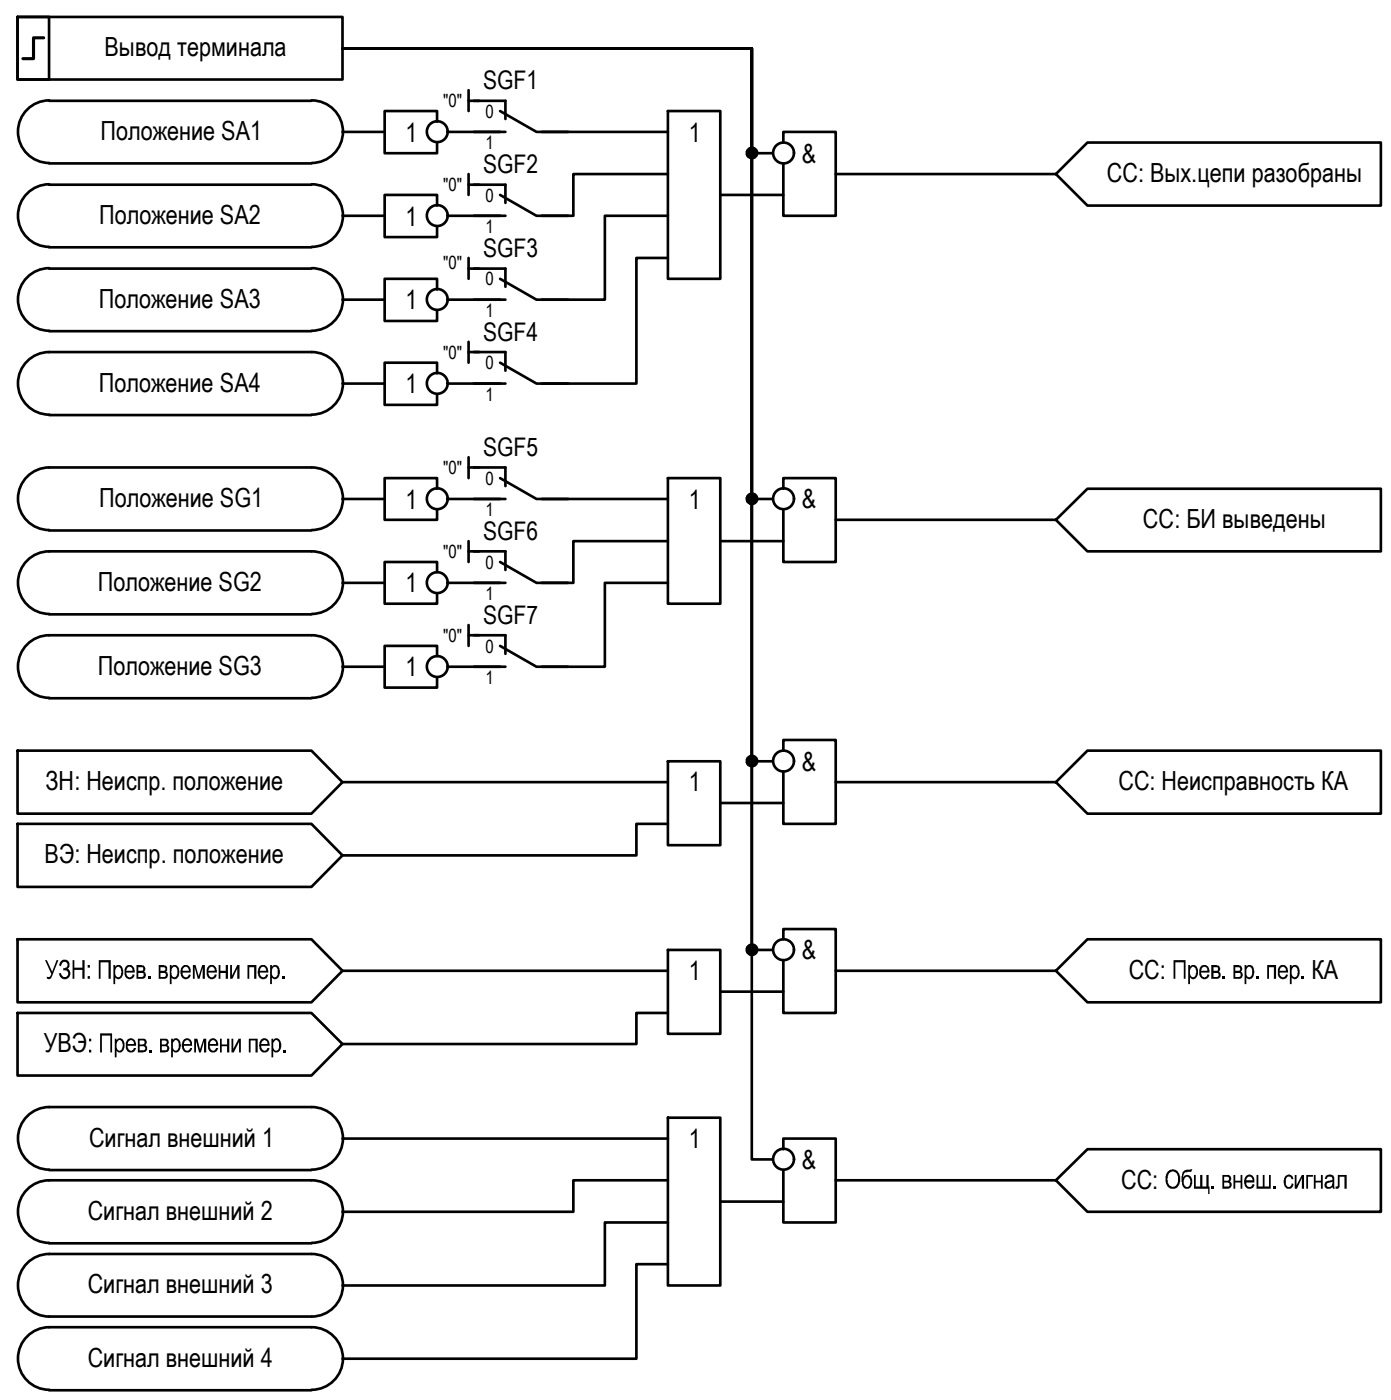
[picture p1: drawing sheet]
<svg xmlns="http://www.w3.org/2000/svg" width="133mm" height="134mm" viewBox="0 0 133 134" stroke-linecap="round" stroke-linejoin="round" font-family="sans-serif">
<!-- layer: 0 -->
<g fill="none" stroke="#000" stroke-width=".25">
<path d="M1.7 1.6h3v6h-3zM1.7 1.6h31v6h-31zM32.7 4.6h39v10h2M32.7 4.6h39v43h2M32.7 4.6h39v68h2M32.7 4.6h39v86h2M32.7 4.6h39v106h2M32.7 12.6h4M41.7 11.6v-1h-5v4h5v-1M41.7 19.6v-1h-5v4h5v-1M42.7 12.6h5M44.7 8.6v2"/>
<path d="M44.7 16.6v2M44.7 9.6h1M44.7 17.6h1M51.7 12.6h12M63.7 10.6h5v16h-5zM63.7 16.6h-9v4h-3M68.7 18.6h6M74.7 13.6v-1h5v8h-5v-5M79.7 16.6h21M32.7 20.6h4M32.7 28.6h4M32.7 36.6h4"/>
<path d="M41.7 27.6v-1h-5v4h5v-1M41.7 35.6v-1h-5v4h5v-1M42.7 20.6h5M42.7 28.6h5M42.7 36.6h5M44.7 24.6v2M44.7 32.6v2M44.7 25.6h1M44.7 33.6h1M63.7 20.6h-6v8h-6M63.7 24.6h-3v12h-9M32.7 47.6h4"/>
<path d="M32.7 55.6h4M41.7 46.6v-1h-5v4h5v-1M41.7 54.6v-1h-5v4h5v-1M42.7 47.6h5M42.7 55.6h5M44.7 43.6v2M44.7 51.6v2M44.7 59.6v2M44.7 44.6h1M44.7 52.6h1M51.7 47.6h12M63.7 45.6h5v12h-5z"/>
<path d="M63.7 51.6h-9v4h-3M63.7 55.6h-6v8h-6M68.7 51.6h6M74.7 46.6v-1h5v8h-5v-5M79.7 49.6h21M32.7 63.6h4M32.7 74.6h31M41.7 62.6v-1h-5v4h5v-1M42.7 63.6h5M44.7 60.6h1M63.7 72.6h5v8h-5zM63.7 78.6h-3v3h-28"/>
<path d="M68.7 76.6h6M74.7 71.6v-1h5v8h-5v-5M79.7 74.6h21M32.7 92.6h31M63.7 90.6h5v8h-5zM63.7 96.6h-3v3h-28M68.7 94.6h6M74.7 89.6v-1h5v8h-5v-5M79.7 92.6h21M32.7 108.6h31M63.7 106.6h5v16h-5zM63.7 112.6h-9v3h-22"/>
<path d="M63.7 116.6h-6v6h-25M68.7 114.6h6M74.7 109.6v-1h5v8h-5v-5M79.7 112.6h21M63.7 120.6h-3v9h-28"/>
<circle cx="41.7" cy="12.6" r=".99"/>
<circle cx="71.7" cy="14.6" r=".49"/>
<circle cx="74.7" cy="14.6" r=".99"/>
<circle cx="41.7" cy="36.6" r=".99"/>
<circle cx="41.7" cy="28.6" r=".99"/>
<circle cx="41.7" cy="20.6" r=".99"/>
<circle cx="41.7" cy="55.6" r=".99"/>
<circle cx="41.7" cy="47.6" r=".99"/>
<circle cx="71.7" cy="47.6" r=".49"/>
<circle cx="74.7" cy="47.6" r=".99"/>
<circle cx="41.7" cy="63.6" r=".99"/>
<circle cx="71.7" cy="72.6" r=".49"/>
<circle cx="74.7" cy="72.6" r=".99"/>
<circle cx="71.7" cy="90.6" r=".49"/>
<circle cx="74.7" cy="90.6" r=".99"/>
<circle cx="74.7" cy="110.6" r=".99"/>
</g>
<g fill="none" stroke="#000" stroke-width=".25">
<path d="M45.2 9.6h3v1.8M45.2 17.6h3v1.8M45.2 12.6h3M47.7 10.6l3.5 2h3M47.7 18.6l3.5 2h3M45.2 25.6h3v1.8M45.2 33.6h3v1.8M45.2 20.6h3M45.2 28.6h3M45.2 36.6h3M47.7 26.6l3.5 2h3M47.7 34.6l3.5 2h3"/>
<path d="M45.2 44.6h3v1.8M45.2 52.6h3v1.8M45.2 47.6h3M45.2 55.6h3M47.7 45.6l3.5 2h3M47.7 53.6l3.5 2h3M45.2 60.6h3v1.8M45.2 63.6h3M47.7 61.6l3.5 2h3"/>
</g>
<!-- layer: TEXT -->
<g fill="none" stroke="#000" stroke-width=".25">
<path d="M4.7 9.6h25M4.7 15.6h25M4.7 17.6h25M4.7 9.6a2.98 2.98 0 0 0-3 3 2.98 2.98 0 0 0 3 2.9M4.7 17.6a2.98 2.98 0 0 0-3 3 2.98 2.98 0 0 0 3 2.9M29.7 9.6a2.98 2.98 0 0 1 3 3 2.98 2.98 0 0 1-3 2.9M29.7 17.6a2.98 2.98 0 0 1 3 3 2.98 2.98 0 0 1-3 2.9M100.7 16.6l3-3h28v6h-28zM4.7 23.6h25M4.7 25.6h25M4.7 31.6h25M4.7 33.6h25"/>
<path d="M4.7 39.6h25M4.7 25.6a2.98 2.98 0 0 0-3 3 2.98 2.98 0 0 0 3 2.9M4.7 33.6a2.98 2.98 0 0 0-3 3 2.98 2.98 0 0 0 3 2.9M29.7 25.6a2.98 2.98 0 0 1 3 3 2.98 2.98 0 0 1-3 2.9M29.7 33.6a2.98 2.98 0 0 1 3 3 2.98 2.98 0 0 1-3 2.9M4.7 44.6h25M4.7 50.6h25M4.7 52.6h25M4.7 58.6h25M4.7 44.6a2.98 2.98 0 0 0-3 3 2.98 2.98 0 0 0 3 3M4.7 52.6a2.98 2.98 0 0 0-3 3 2.98 2.98 0 0 0 3 3M29.7 44.6a2.98 2.98 0 0 1 3 3 2.98 2.98 0 0 1-3 3"/>
<path d="M29.7 52.6a2.98 2.98 0 0 1 3 3 2.98 2.98 0 0 1-3 3M100.7 49.6l3-3h28v6h-28zM1.7 71.6h28l3 3-3 3h-28zM1.7 78.6h28l3 3-3 3h-28zM4.7 60.6h25M4.7 66.6h25M4.7 60.6a2.98 2.98 0 0 0-3 3 2.98 2.98 0 0 0 3 3M29.7 60.6a2.98 2.98 0 0 1 3 3 2.98 2.98 0 0 1-3 3M100.7 74.6l3-3h28v6h-28zM1.7 96.6h28l3 3-3 3h-28zM1.7 89.6h28l3 3-3 3h-28zM100.7 92.6l3-3h28v6h-28z"/>
<path d="M4.7 105.6h25M4.7 111.6h25M4.7 112.6h25M4.7 118.6h25M4.7 119.6h25M4.7 105.6a2.98 2.98 0 0 0-3 3 2.98 2.98 0 0 0 3 3M4.7 112.6a2.98 2.98 0 0 0-3 3 2.98 2.98 0 0 0 3 2.9M4.7 119.6a2.98 2.98 0 0 0-3 3 2.98 2.98 0 0 0 3 3M29.7 105.6a2.98 2.98 0 0 1 3 3 2.98 2.98 0 0 1-3 3M29.7 112.6a2.98 2.98 0 0 1 3 3 2.98 2.98 0 0 1-3 2.9M29.7 119.6a2.98 2.98 0 0 1 3 3 2.98 2.98 0 0 1-3 3M100.7 112.6l3-3h28v6h-28z"/>
<path d="M4.7 125.6h25M4.7 126.6h25M4.7 132.6h25M4.7 126.6a2.98 2.98 0 0 0-3 3 2.98 2.98 0 0 0 3 3M29.7 126.6a2.98 2.98 0 0 1 3 3 2.98 2.98 0 0 1-3 3"/>
</g>
<g fill="#000">
<path d="M6.9 91.6h.2v.7h.8v-.7h.2v1.8h-.2v-.9h-.8v.9h-.2zM14.1 93.1h.2v.3h-.2zM18.4 92h.2l.3 1.1 .4-1.1h.2v1.4h-.2v-1.1l-.3 1.1h-.1l-.3-1.1v1.1h-.2zM18.5 99.1h.3l.3 1 .3-1h.3v1.3h-.2v-1.1l-.3 1.1h-.2l-.3-1.1v1.1h-.2zM20.8 92h.2v.6h.5v-.6h.2v1.4h-.2v-.6h-.5v.6h-.2zM21 99.1h.1v.5h.6v-.5h.2v1.3h-.2v-.6h-.6v.6h-.1zM21.9 92h.2v1.1l.5-1.1h.2v1.4h-.2v-1l-.4 1h-.3zM22.1 99.1h.1v.9l.6-.9h.2v1.3h-.2v-1l-.5 1h-.2zM23.6 92h.8v1.4h-.2v-1.1h-.4v1.1h-.2zM23.7 99.1h.9v1.3h-.2v-1.2h-.5v1.2h-.2zM111.9 91.6h1.2v1.8h-.2v-1.6h-.8v1.6h-.2zM14.2 100.1h.3v.3h-.3z"/>
<path d="M113.9 112.1h.1v1.1h.4v-1.1h.3v1.1h.3v-1.1h.3v1.8h-.1v-.5h-1.3zM119.8 112.1h.2v1.1h.4v-1.1h.2v1.1h.4v-1.1h.2v1.3h-1.4zM121.5 113.1h.2v.3h-.2zM122.5 112.2h.1a.44 .44 0 0 1 .4-.1 .44 .44 0 0 1 .3 .3l-.1 .1a.29 .29 0 0 0-.4-.3 .29 .29 0 0 0-.2 .5 .35 .35 0 0 0 0 .4 .35 .35 0 0 0 .4 .1l.2-.3h.1a.45 .45 0 0 1-.4 .5 .45 .45 0 0 1-.5-.5v-.3zM123.5 112.1h.1v.9l.5-.9h.3v1.3h-.3v-1l-.4 1h-.2zM124.6 112.1h.6v.1h-.5v1.2h-.1zM125.3 112.1h.2v.5h.5v-.5h.1v1.3h-.1v-.6h-.5v.6h-.2zM127.6 112.1h.8v1.3h-.2v-1.2h-.5v.7a.32 .32 0 0 1 0 .4 .32 .32 0 0 1-.3 .1v-.2l.2-.1z"/>
<path d="M10.8 92h.2v.2a.44 .44 0 0 1 .5-.1 .44 .44 0 0 1 .2 .5v.3a.4 .4 0 0 1-.2 .5 .4 .4 0 0 1-.5-.2v.7h-.2zM11.1 92.3l-.1 .3a.4 .4 0 0 0 0 .4 .4 .4 0 0 0 .4 .2l.1-.2 .1-.3a.44 .44 0 0 0-.4-.5z"/>
<path d="M12 92.2a.52 .52 0 0 1 .6-.1 .52 .52 0 0 1 .2 .6v.1h-.8a.35 .35 0 0 0 .2 .3 .35 .35 0 0 0 .4 0v-.2l.2 .1a.51 .51 0 0 1-.6 .4 .51 .51 0 0 1-.3-.7v-.3zM12.1 92.3l-.1 .3h.6a.31 .31 0 0 0-.1-.3 .31 .31 0 0 0-.4 0z"/>
<path d="M12.1 99.2a.51 .51 0 0 1 .6-.1 .51 .51 0 0 1 .3 .6h-.8a.33 .33 0 0 0 .1 .4 .33 .33 0 0 0 .4 0l.1-.1h.2a.51 .51 0 0 1-.7 .4 .51 .51 0 0 1-.3-.7zM12.3 99.3l-.1 .3h.6a.28 .28 0 0 0-.2-.4 .28 .28 0 0 0-.3 .1z"/>
<path d="M13 92h.4a.36 .36 0 0 1 .4 .2 .36 .36 0 0 1-.1 .5 .37 .37 0 0 1 .2 .4 .37 .37 0 0 1-.4 .3h-.5zM13.2 92.3v.3h.2a.18 .18 0 0 0 .3-.2 .18 .18 0 0 0-.3-.1zM13.2 92.8v.4h.2a.2 .2 0 0 0 .3-.2 .2 .2 0 0 0-.3-.2z"/>
<path d="M13.1 99.1h.5a.36 .36 0 0 1 .4 .2 .36 .36 0 0 1-.1 .4 .38 .38 0 0 1 .1 .4 .38 .38 0 0 1-.3 .3h-.6zM13.3 99.2v.4h.2a.2 .2 0 0 0 .3-.2 .2 .2 0 0 0-.3-.2zM13.3 99.8v.4h.3a.21 .21 0 0 0 .3-.2 .21 .21 0 0 0-.3-.2z"/>
<path d="M17.3 92.2h.1a.48 .48 0 0 1 .6-.1 .48 .48 0 0 1 .2 .6l-.8 .1a.31 .31 0 0 0 .2 .4 .31 .31 0 0 0 .4-.3l.2 .1-.1 .1a.51 .51 0 0 1-.6 .2 .51 .51 0 0 1-.3-.6zM17.5 92.3l-.1 .3h.6a.33 .33 0 0 0-.5-.3z"/>
<path d="M17.5 99.2a.5 .5 0 0 1 .6 0 .5 .5 0 0 1 .2 .5h-.8a.38 .38 0 0 0 .4 .5l.2-.2h.2a.49 .49 0 0 1-.6 .4 .49 .49 0 0 1-.4-.6l.1-.4zM17.6 99.3l-.1 .3h.6a.3 .3 0 0 0-.1-.4 .3 .3 0 0 0-.4 .1z"/>
<path d="M19.8 92.2a.52 .52 0 0 1 .6-.1 .52 .52 0 0 1 .3 .6v.1h-.8a.35 .35 0 0 0 .1 .3 .35 .35 0 0 0 .4 0l.1-.2 .2 .1a.51 .51 0 0 1-.6 .4 .51 .51 0 0 1-.4-.7v-.3zM20 92.3l-.1 .3h.6a.31 .31 0 0 0-.2-.3 .31 .31 0 0 0-.3 0z"/>
<path d="M19.9 99.2a.51 .51 0 0 1 .7-.1 .51 .51 0 0 1 .2 .6h-.8a.33 .33 0 0 0 .1 .4 .33 .33 0 0 0 .5 0v-.1h.2a.51 .51 0 0 1-.6 .4 .51 .51 0 0 1-.4-.7zM20.1 99.3l-.1 .3h.6a.28 .28 0 0 0-.1-.4 .28 .28 0 0 0-.4 .1z"/>
<path d="M24.7 92.2a.5 .5 0 0 1 .7-.1 .5 .5 0 0 1 .2 .6v.1h-.8a.31 .31 0 0 0 .2 .4 .31 .31 0 0 0 .4-.3l.2 .1a.51 .51 0 0 1-.6 .4 .51 .51 0 0 1-.4-.6zM24.9 92.3l-.1 .3h.6a.31 .31 0 0 0-.1-.3 .31 .31 0 0 0-.4 0z"/>
<path d="M24.9 99.1a.56 .56 0 0 1 .6 .1 .56 .56 0 0 1 .2 .5h-.8a.31 .31 0 0 0 .2 .5 .31 .31 0 0 0 .4-.2h.2a.49 .49 0 0 1-.5 .4 .49 .49 0 0 1-.5-.6v-.4zM25 99.3l-.1 .3h.6a.3 .3 0 0 0-.1-.3 .3 .3 0 0 0-.4 0z"/>
<path d="M25.8 92h.1v.2a.44 .44 0 0 1 .6-.1 .44 .44 0 0 1 .2 .5l-.1 .3a.41 .41 0 0 1-.2 .4 .41 .41 0 0 1-.5-.1v.7h-.1zM26 92.3l-.1 .3a.46 .46 0 0 0 .3 .6 .67 .67 0 0 0 .1-1z"/>
<path d="M113.3 92h.2v.2a.44 .44 0 0 1 .5-.1 .44 .44 0 0 1 .2 .5v.5a.38 .38 0 0 1-.4 .3 .38 .38 0 0 1-.3-.2v.7h-.2zM113.7 92.2l-.1 .1a.67 .67 0 0 0 .1 .9 .27 .27 0 0 0 .3-.1 .27 .27 0 0 0 0-.3h.1a.45 .45 0 0 0-.4-.6z"/>
<path d="M114.5 92.2a.52 .52 0 0 1 .6-.1 .52 .52 0 0 1 .2 .6l-.8 .1a.33 .33 0 0 0 .2 .3 .33 .33 0 0 0 .4 0v-.2l.2 .1a.51 .51 0 0 1-.6 .3 .51 .51 0 0 1-.3-.6zM114.7 92.2l-.1 .2-.1 .2h.6a.32 .32 0 0 0-.4-.4z"/>
<path d="M115.5 92h.4a.41 .41 0 0 1 .4 .3 .41 .41 0 0 1 0 .4 .35 .35 0 0 1 .1 .4 .35 .35 0 0 1-.4 .3h-.5zM115.7 92.3v.3h.2a.18 .18 0 0 0 .2-.2 .18 .18 0 0 0-.2-.1zM115.7 92.8v.4h.2a.21 .21 0 0 0 .3-.2 .21 .21 0 0 0-.3-.2z"/>
<path d="M122 92.2a.53 .53 0 0 1 .6-.1 .53 .53 0 0 1 .2 .6v.1h-.8a.3 .3 0 0 0 .3 .4 .3 .3 0 0 0 .3-.3l.2 .1a.52 .52 0 0 1-.6 .4 .52 .52 0 0 1-.3-.8zM122.1 92.3l-.1 .3h.6a.31 .31 0 0 0-.1-.3 .31 .31 0 0 0-.4 0z"/>
<path d="M123 92h.2v.2a.44 .44 0 0 1 .5-.1 .44 .44 0 0 1 .2 .5v.3a.4 .4 0 0 1-.3 .5 .4 .4 0 0 1-.4-.2v.7h-.2zM123.3 92.3l-.1 .3a.4 .4 0 0 0 0 .4 .4 .4 0 0 0 .4 .2l.1-.2v-.2a.4 .4 0 0 0-.3-.6z"/>
<path d="M10.9 99.1h.2v.1a.42 .42 0 0 1 .5-.1 .42 .42 0 0 1 .3 .3v.4a.44 .44 0 0 1-.3 .5 .44 .44 0 0 1-.5-.1v.6h-.2zM11.3 99.2l-.1 .2-.1 .3a.35 .35 0 0 0 .1 .4 .35 .35 0 0 0 .4 0l.1-.5a.37 .37 0 0 0-.4-.4z"/>
<path d="M25.9 99.1h.2v.1a.39 .39 0 0 1 .4-.1 .39 .39 0 0 1 .3 .4v.5a.42 .42 0 0 1-.7 .2v.6h-.2zM26.3 99.2a.63 .63 0 0 0 0 1 .55 .55 0 0 0 .3-.8l-.1-.2z"/>
<path d="M118.8 112.1a.53 .53 0 0 1 .7 .1 .53 .53 0 0 1 .1 .6h-.7a.31 .31 0 0 0 .2 .4 .31 .31 0 0 0 .3-.2h.2a.49 .49 0 0 1-.5 .4 .49 .49 0 0 1-.5-.6l.1-.4zM119 112.3l-.1 .3h.5a.32 .32 0 0 0-.4-.4z"/>
<path d="M126.5 112.1h.1a.42 .42 0 0 1 .6 .4l.1 .9h-.2v-.2a.4 .4 0 0 1-.7 .1 .4 .4 0 0 1 .2-.6l.2-.1a.2 .2 0 0 0 .3-.2 .2 .2 0 0 0-.3-.2h-.2l-.1 .2h-.2zM126.6 112.8a.24 .24 0 0 0 .1 .4 .24 .24 0 0 0 .3-.2l.1-.3z"/>
</g>
<!-- layer: 0 -->
<path d="M4.2 3.6h-1v2h-1" fill="none" stroke="#000" stroke-width=".3"/>
<g fill="#000" stroke="#000" stroke-width=".1">
<path d="M71.4 15h.6zM71.5 15.1h.3zM71.6 15.1h.2zM71.6 14.1h.1zM71.4 47.2h.6zM71.6 47.1h.2zM71.6 48.1h.2zM71.6 47.1h.1zM71.4 73h.6zM71.5 73.1h.3zM71.6 72.1h.2zM71.6 73.1h.2z"/>
<path d="M71.6 72.1h.1zM71.4 91h.6zM71.5 91.1h.3zM71.6 91.1h.2zM71.6 90.1h.1z"/>
<path d="M71.6 15.1h.1zM71.6 15.1h.1z"/>
<path d="M71.6 14.1h.2zM71.6 14.1h.2z"/>
<path d="M71.6 14.1h.2zM71.6 14.1h.2z"/>
<path d="M71.5 14.1h.4zM71.5 14.1h.4z"/>
<path d="M71.5 14.1h.4zM71.4 14.1h.5z"/>
<path d="M71.5 15h.4zM71.5 15l.3 .1zM71.5 15.1h.3z"/>
<path d="M71.4 14.1l.6 .1zM71.4 14.1l.6 .1z"/>
<path d="M71.4 15h.5zM71.4 15h.5z"/>
<path d="M71.4 14.2h.6zM71.4 14.2h.6z"/>
<path d="M71.4 14.2l.6 .1zM71.4 14.2l.6 .1z"/>
<path d="M71.4 15h.6zM71.4 15h.5z"/>
<path d="M71.3 14.3h.8zM71.3 14.3h.8z"/>
<path d="M71.3 15h.7zM71.3 15h.7zM71.4 15h.6z"/>
<path d="M71.3 14.3h.8zM71.3 14.3h.8z"/>
<path d="M71.3 14.9h.8zM71.3 14.9l.7 .1z"/>
<path d="M71.3 14.3l.8 .1zM71.3 14.3l.8 .1z"/>
<path d="M71.2 14.4h1zM71.2 14.4h1z"/>
<path d="M71.2 14.8l.9 .1zM71.2 14.8l.9 .1z"/>
<path d="M71.3 14.9h.8zM71.3 14.9h.8z"/>
<path d="M71.2 14.4h1zM71.2 14.4h1z"/>
<path d="M71.2 14.4l1 .1zM71.2 14.4l1 .1z"/>
<path d="M71.2 14.5l1 .1v-.1zM71.2 14.5l1 .1h-1z"/>
<path d="M71.2 14.6h1zM71.2 14.6h1z"/>
<path d="M71.2 14.7h1zM71.2 14.7h1z"/>
<path d="M71.2 14.7h1zM71.2 14.7h1z"/>
<path d="M71.2 14.7l1 .1zM71.2 14.7l1 .1z"/>
<path d="M71.2 14.8h1zM71.2 14.8h.9z"/>
<path d="M71.2 14.6h1zM71.2 14.6l1 .1z"/>
<path d="M71.6 48.1h.1zM71.6 48.1h.1z"/>
<path d="M71.6 47.1h.2zM71.6 47.1h.2zM71.5 47.1h.3z"/>
<path d="M71.5 47.1h.4zM71.5 47.1h.4z"/>
<path d="M71.5 48.1h.3zM71.5 48.1h.3z"/>
<path d="M71.5 47.1l.4 .1zM71.5 47.1l.4 .1z"/>
<path d="M71.5 48.1h.4zM71.5 48.1h.3z"/>
<path d="M71.4 47.2h.6zM71.4 47.2h.6zM71.4 47.2h.6z"/>
<path d="M71.4 48h.5zM71.4 48l.5 .1z"/>
<path d="M71.4 47.2l.6 .1zM71.4 47.2l.6 .1z"/>
<path d="M71.4 48h.6zM71.4 48h.6z"/>
<path d="M71.4 48h.6zM71.4 48h.5z"/>
<path d="M71.3 47.3h.8zM71.3 47.3h.8z"/>
<path d="M71.3 47.9h.7zM71.3 47.9l.7 .1z"/>
<path d="M71.3 47.3h.8zM71.3 47.3h.8z"/>
<path d="M71.3 47.9h.8zM71.3 47.9h.8z"/>
<path d="M71.3 47.9h.8zM71.3 47.9h.7z"/>
<path d="M71.3 47.3l.8 .1zM71.3 47.3l.8 .1z"/>
<path d="M71.2 47.4h1zM71.2 47.4h1z"/>
<path d="M71.2 47.8l.9 .1zM71.2 47.8l.9 .1z"/>
<path d="M71.2 47.4l1 .1zM71.2 47.4l1 .1z"/>
<path d="M71.2 47.5h1zM71.2 47.5h1z"/>
<path d="M71.2 47.5h1zM71.2 47.5h1z"/>
<path d="M71.2 47.5l1 .1zM71.2 47.5l1 .1z"/>
<path d="M71.2 47.6l1 .1zM71.2 47.6l1 .1z"/>
<path d="M71.2 47.7h1zM71.2 47.7h1z"/>
<path d="M71.2 47.7l1 .1v-.1zM71.2 47.7l1 .1h-1z"/>
<path d="M71.2 47.8h1zM71.2 47.8h.9z"/>
<path d="M71.2 47.6h1zM71.2 47.6h1z"/>
<path d="M71.6 73.1h.1zM71.6 73.1h.1z"/>
<path d="M71.6 72.1h.2zM71.6 72.1h.2zM71.5 72.1h.3z"/>
<path d="M71.5 72.1h.4zM71.5 72.1h.4z"/>
<path d="M71.5 72.1h.4zM71.4 72.1h.5z"/>
<path d="M71.5 73h.4zM71.5 73l.3 .1zM71.5 73.1h.3z"/>
<path d="M71.4 72.1l.6 .1zM71.4 72.1l.6 .1z"/>
<path d="M71.4 73h.5zM71.4 73h.5z"/>
<path d="M71.4 72.2h.6zM71.4 72.2h.6z"/>
<path d="M71.4 72.2h.6zM71.3 72.2h.7z"/>
<path d="M71.4 73h.6zM71.4 73h.5z"/>
<path d="M71.3 72.2l.8 .1zM71.3 72.2l.8 .1z"/>
<path d="M71.3 72.9h.7zM71.3 72.9l.7 .1zM71.4 73h.6z"/>
<path d="M71.3 72.3h.8zM71.3 72.3h.8z"/>
<path d="M71.3 72.9h.8zM71.3 72.9h.7z"/>
<path d="M71.3 72.3l.8 .1zM71.3 72.3l.8 .1z"/>
<path d="M71.2 72.4h1zM71.2 72.4h1z"/>
<path d="M71.2 72.8l.9 .1zM71.2 72.8l.9 .1z"/>
<path d="M71.3 72.9h.8zM71.3 72.9h.8z"/>
<path d="M71.2 72.4h1zM71.2 72.4h1z"/>
<path d="M71.2 72.4l1 .1zM71.2 72.4l1 .1z"/>
<path d="M71.2 72.5l1 .1v-.1zM71.2 72.5l1 .1h-1z"/>
<path d="M71.2 72.6h1zM71.2 72.6h1z"/>
<path d="M71.2 72.7h1zM71.2 72.7h1z"/>
<path d="M71.2 72.7h1zM71.2 72.7h1z"/>
<path d="M71.2 72.7l1 .1zM71.2 72.7l1 .1z"/>
<path d="M71.2 72.8h1zM71.2 72.8h.9z"/>
<path d="M71.2 72.6h1zM71.2 72.6l1 .1z"/>
<path d="M71.6 91.1h.1zM71.6 91.1h.1z"/>
<path d="M71.6 90.1h.2zM71.6 90.1h.2z"/>
<path d="M71.6 90.1h.2zM71.6 90.1h.2z"/>
<path d="M71.5 90.1h.4zM71.5 90.1h.4z"/>
<path d="M71.5 90.1l.4 .1zM71.5 90.1l.4 .1z"/>
<path d="M71.5 91.1h.4zM71.5 91.1h.3zM71.5 91.1h.3z"/>
<path d="M71.4 90.2h.6zM71.4 90.2h.6z"/>
<path d="M71.4 91h.5zM71.4 91l.5 .1z"/>
<path d="M71.4 90.2h.6zM71.4 90.2h.6z"/>
<path d="M71.4 90.2l.6 .1zM71.4 90.2l.6 .1z"/>
<path d="M71.4 91h.6zM71.4 91h.5z"/>
<path d="M71.3 90.3h.8zM71.3 90.3h.8z"/>
<path d="M71.3 90.9h.7zM71.3 90.9l.7 .1zM71.4 91h.6z"/>
<path d="M71.3 90.9h.8zM71.3 90.9h.7z"/>
<path d="M71.3 90.3h.8zM71.3 90.3h.8z"/>
<path d="M71.3 90.3h.8zM71.3 90.3h.8z"/>
<path d="M71.2 90.3l1 .1zM71.2 90.3l1 .1z"/>
<path d="M71.2 90.8l.9 .1zM71.2 90.8l.9 .1z"/>
<path d="M71.3 90.9h.8zM71.3 90.9h.8z"/>
<path d="M71.2 90.4h1zM71.2 90.4h1z"/>
<path d="M71.2 90.4l1 .1v-.1zM71.2 90.4l1 .1h-1z"/>
<path d="M71.2 90.5l1 .1zM71.2 90.5l1 .1z"/>
<path d="M71.2 90.6h1zM71.2 90.6h1z"/>
<path d="M71.2 90.6l1 .1zM71.2 90.6l1 .1z"/>
<path d="M71.2 90.7h1zM71.2 90.7h1z"/>
<path d="M71.2 90.7l1 .1zM71.2 90.7l1 .1z"/>
<path d="M71.2 90.8h1zM71.2 90.8h.9z"/>
<path d="M71.2 90.6h1zM71.2 90.6h1z"/>
</g>
<g font-size="2.5">
<text x="10" y="5.3">Вывод терминала</text>
<text x="9.6" y="13.4">Положение SA1</text>
<text x="38.7" y="13.5">1</text>
<text x="65.7" y="13.5">1</text>
<text x="76.5" y="15.5">&amp;</text>
<text x="105.6" y="17.4">СС: Вых.цепи разобраны</text>
<text x="9.5" y="21.4">Положение SA2</text>
<text x="38.7" y="21.5">1</text>
<text x="9.4" y="29.4">Положение SA3</text>
<text x="38.7" y="29.5">1</text>
<text x="9.4" y="37.3">Положение SA4</text>
<text x="38.7" y="37.5">1</text>
<text x="9.5" y="48.4">Положение SG1</text>
<text x="38.7" y="48.5">1</text>
<text x="65.7" y="48.5">1</text>
<text x="76.5" y="48.5">&amp;</text>
<text x="109" y="50.4">СС: БИ выведены</text>
<text x="9.3" y="56.4">Положение SG2</text>
<text x="38.7" y="56.5">1</text>
<text x="9.3" y="64.4">Положение SG3</text>
<text x="38.7" y="64.5">1</text>
<text x="4.3" y="75.4">ЗН: Неиспр. положение</text>
<text x="65.7" y="75.5">1</text>
<text x="76.5" y="73.5">&amp;</text>
<text x="106.7" y="75.4">СС: Неисправность КА</text>
<text x="4.3" y="82.3">ВЭ: Неиспр. положение</text>
<text x="4.3" y="93.4">УЗН</text>
<text x="8.2" y="93.4">: Прев</text>
<text x="15.2" y="93.4">пр</text>
<text x="26.7" y="93.4">.</text>
<text x="65.7" y="93.5">1</text>
<text x="76.5" y="91.5">&amp;</text>
<text x="107.6" y="93.4">СС:</text>
<text x="116.4" y="93.4">. вр . пер</text>
<text x="124" y="93.4">.</text>
<text x="125.1" y="93.4">КА</text>
<text x="4.2" y="100.4">УВЭ</text>
<text x="8.3" y="100.4">: Прев</text>
<text x="15.3" y="100.4">пр</text>
<text x="26.9" y="100.4">.</text>
<text x="8.5" y="109.4">Сигнал внешний 1</text>
<text x="65.7" y="109.5">1</text>
<text x="76.5" y="111.5">&amp;</text>
<text x="106.9" y="113.4">СС:</text>
<text x="111" y="113.4">Общ</text>
<text x="115.4" y="113.4">. внеш</text>
<text x="8.4" y="116.3">Сигнал внешний 2</text>
<text x="8.4" y="123.4">Сигнал внешний 3</text>
<text x="8.4" y="130.4">Сигнал внешний 4</text>
</g>
<g font-size="2.4">
<text x="46.1" y="8.5">SGF1</text>
<text x="46.1" y="16.5">SGF2</text>
<text x="46.1" y="24.5">SGF3</text>
<text x="46.1" y="32.5">SGF4</text>
<text x="46.1" y="43.5">SGF5</text>
<text x="46.1" y="51.5">SGF6</text>
<text x="46.1" y="59.5">SGF7</text>
</g>
<g font-size="1.7">
<text x="42.3" y="10.2">&quot;0&quot;</text>
<text x="46.3" y="11.2">0</text>
<text x="46.3" y="14.2">1</text>
<text x="42.3" y="18.2">&quot;0&quot;</text>
<text x="46.3" y="19.2">0</text>
<text x="46.3" y="22.2">1</text>
<text x="42.3" y="25.7">&quot;0&quot;</text>
<text x="46.3" y="27.2">0</text>
<text x="42.3" y="34.2">&quot;0&quot;</text>
<text x="46.3" y="30.2">1</text>
<text x="46.3" y="35.2">0</text>
<text x="46.3" y="38.2">1</text>
<text x="42.3" y="45.2">&quot;0&quot;</text>
<text x="46.3" y="46.2">0</text>
<text x="42.3" y="53.2">&quot;0&quot;</text>
<text x="46.3" y="49.2">1</text>
<text x="46.3" y="54.2">0</text>
<text x="46.3" y="57.2">1</text>
<text x="42.3" y="61.2">&quot;0&quot;</text>
<text x="46.3" y="62.2">0</text>
<text x="46.3" y="65.2">1</text>
</g>
</svg>
